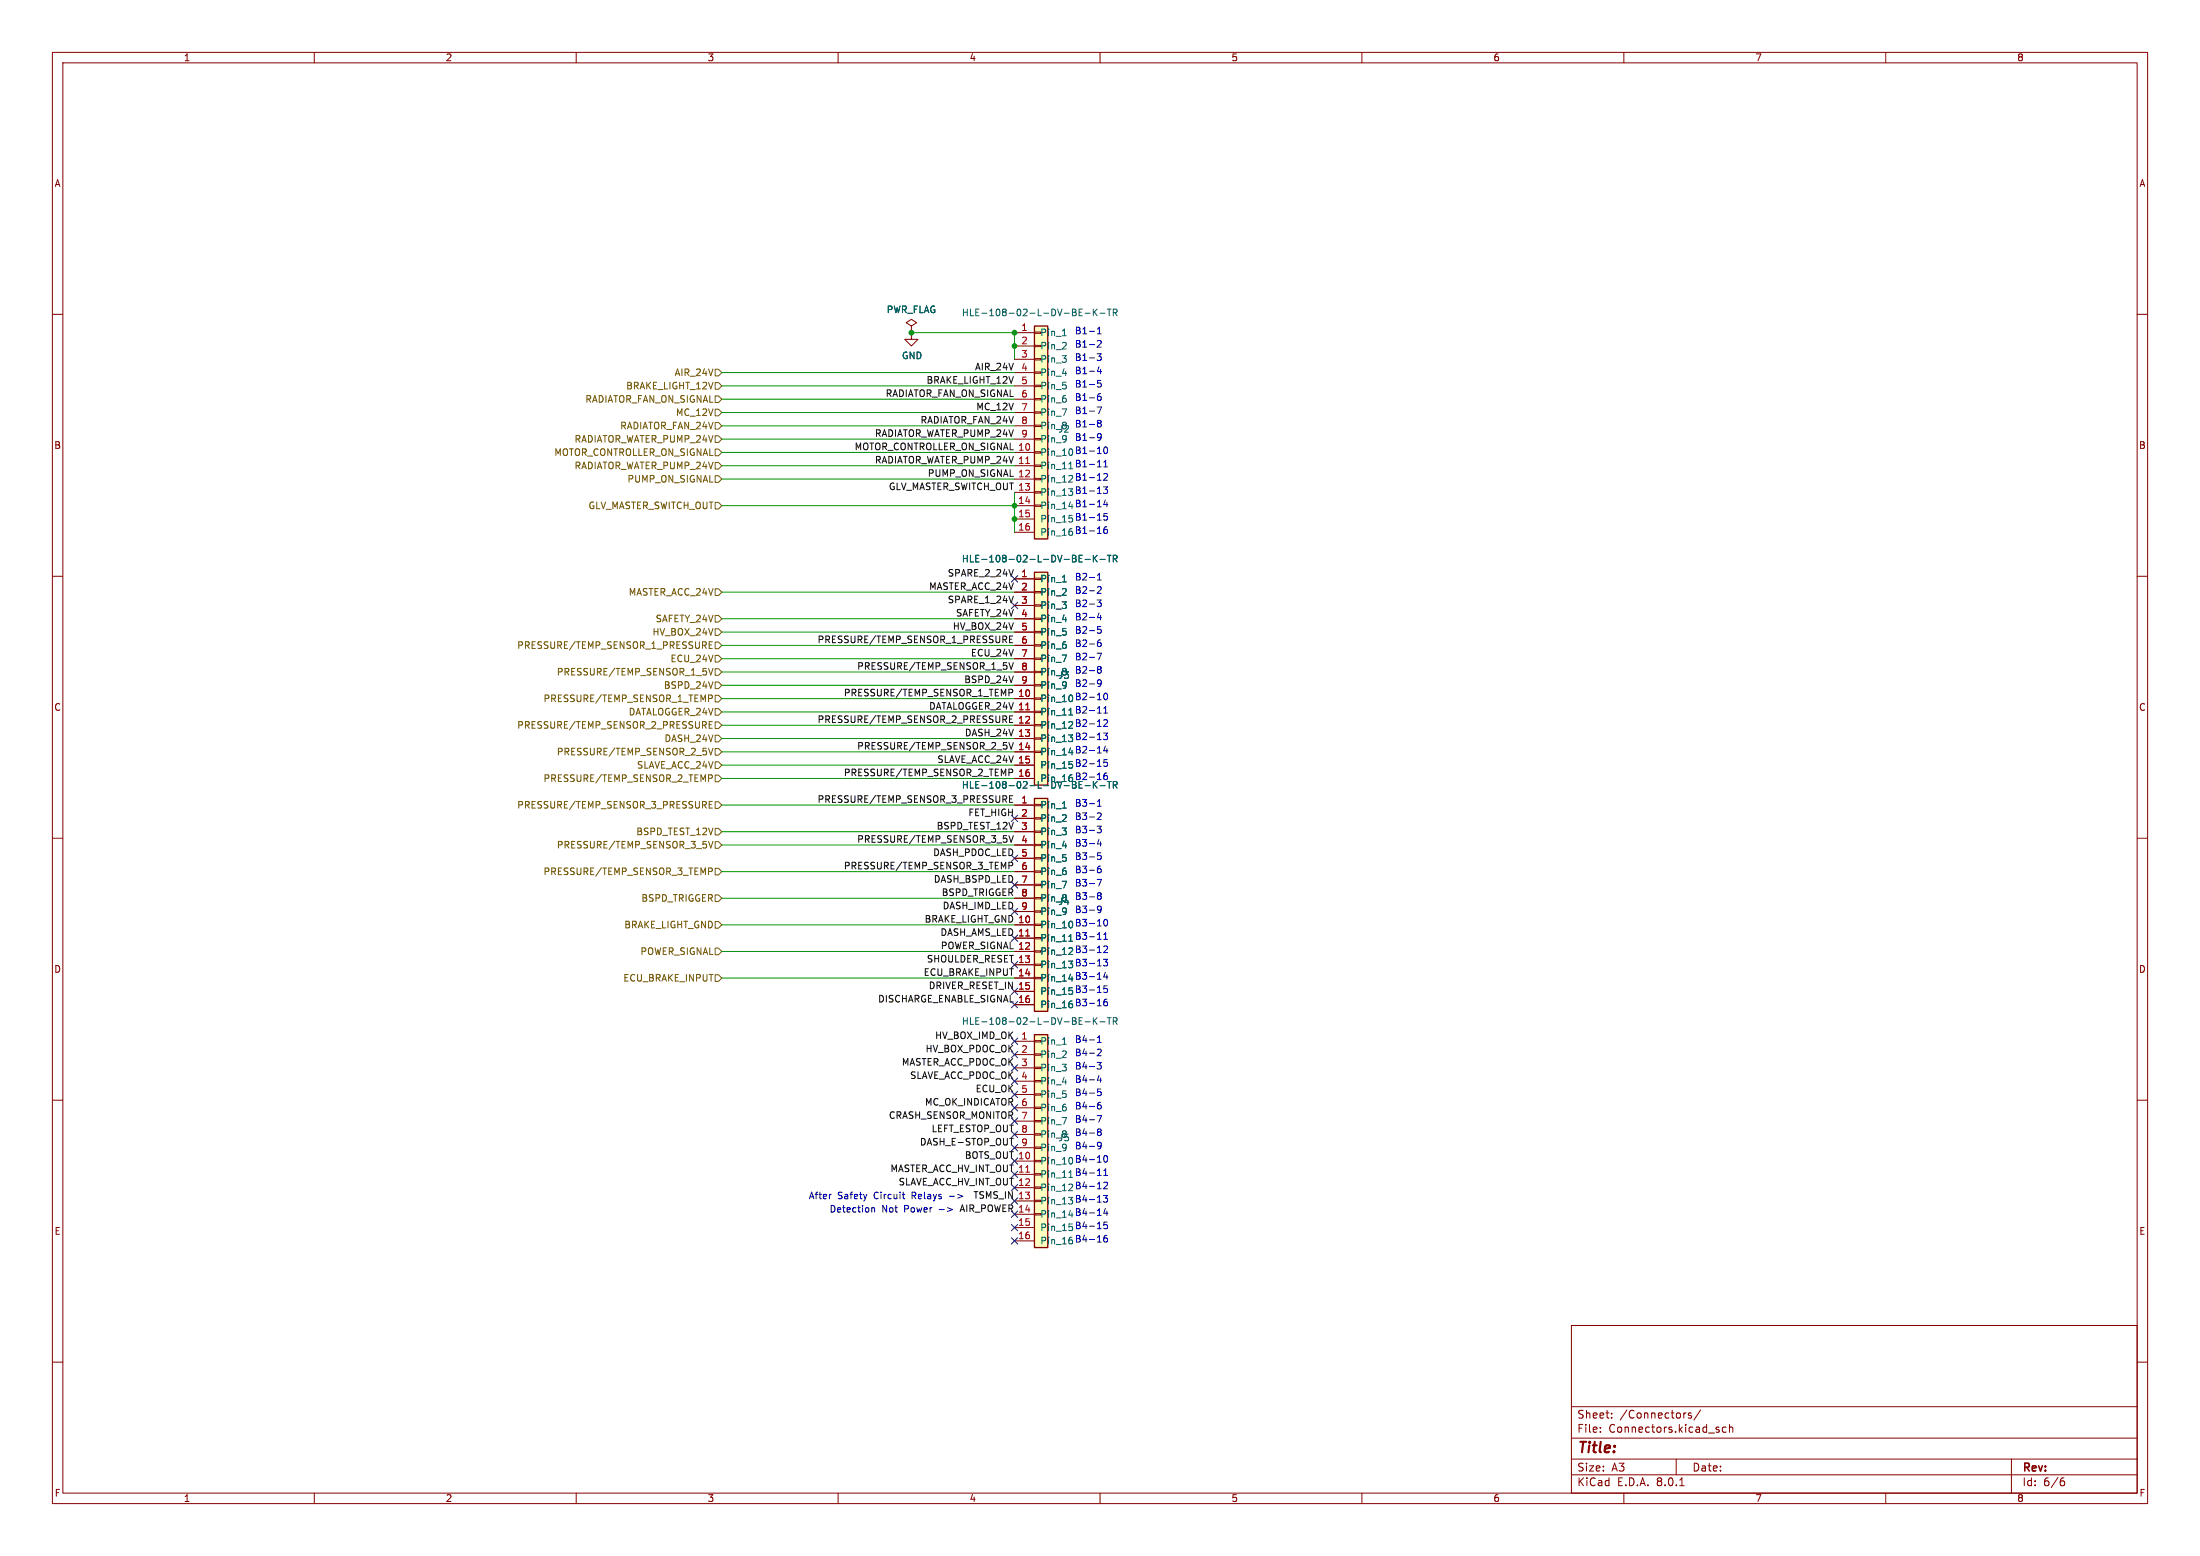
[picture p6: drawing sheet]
<svg xmlns="http://www.w3.org/2000/svg" width="420mm" height="297mm" viewBox="0 0 420 297" stroke-linecap="round" stroke-linejoin="round" font-family="sans-serif">
<g fill="none" stroke="#840000" stroke-width=".19">
<path d="M10 10h400v277h-400zM12 12h396v273h-396zM60 10v2M110 10v2M160 10v2M210 10v2M260 10v2M310 10v2M360 10v2M10 60h2M408 60h2M174 62.2l1-.6-1-.6-1 .6 1 .6v1.3"/>
<path d="M174 63.5h.1M10 110h2M408 110h2M10 160h2M408 160h2M10 210h2M408 210h2M10 260h2M300 253h108v32h-108zM408 260h2M300 278.5h108M300 274.5h108"/>
<path d="M300 268.5h108M305.5 273.2v.2M305.5 272.5v.1M307.7 270.5v.2M307.7 269.8v.1M320 278.5v3M321.7 269.7h.2M322.9 269.8l-.4-.1-.2 .2 .1 .2 .5 .2v.3h-.6M324.7 269.1l-1.3 1.9M328.2 273v.3M329.5 272.5l-.4-.1-.3 .3 .1 .6h.6M330.2 272.5l.2-.1 .3 .1 .1 .9"/>
<path d="M330.2 271.9v1.5M384 278.5v6.5M60 285v2M110 285v2M160 285v2M210 285v2M260 285v2M300 281.5h108M310 285v2M320.7 283.6h.8M360 285v2M393.6 282.7h.3l.3 .2-.1 .5-.5 .2"/>
<path d="M394 282.1l-.4 .1"/>
</g>
<path d="M197.5 109.2h2.5v40.7h-2.5z" fill="#ffffc2"/>
<g fill="none" stroke="#840000" stroke-width=".19">
<path d="M193.7 110.5h3.8M193.7 113h3.8M193.7 115.6h3.8M193.7 118.1h3.8M197.5 118h1.3v.2h-1.3zM197.5 115.4h1.3v.3h-1.3zM197.5 112.9h1.3v.3h-1.3zM197.5 110.4h1.3v.2h-1.3zM193.7 133.4h3.8M193.7 135.9h3.8M193.7 138.4h3.8M193.7 120.7h3.8"/>
<path d="M193.7 123.2h3.8M193.7 125.7h3.8M193.7 128.3h3.8M193.7 130.8h3.8M197.5 138.3h1.3v.3h-1.3zM197.5 135.8h1.3v.2h-1.3zM197.5 133.2h1.3v.3h-1.3zM197.5 130.7h1.3v.2h-1.3zM197.5 128.1h1.3v.3h-1.3zM197.5 125.6h1.3v.3h-1.3zM197.5 123.1h1.3v.2h-1.3zM197.5 120.5h1.3v.3h-1.3z"/>
<path d="M193.7 141h3.8M193.7 143.5h3.8M193.7 146.1h3.8M193.7 148.6h3.8M197.5 143.4h1.3v.2h-1.3zM197.5 140.8h1.3v.3h-1.3z"/>
</g>
<path d="M197.5 109.2h2.5v40.7h-2.5z" fill="none" stroke="#840000" stroke-width=".25"/>
<g fill="none" stroke="#006464" stroke-width=".19">
<path d="M202.8 113.6h.8M202.8 111.1h.8M202.8 118.3h.8M203.5 112.5v.4M206 106.6h.4M206.6 106h-.6v1.3h.6M207.2 106.8h.9M208.7 106v1.3M208.9 106.5l.5 .8M209.4 106l-.7 .7M210 106.8h1M211.4 106h.7"/>
<path d="M211.7 106v1.3M212.5 106.7l.6-.1 .2-.2-.1-.3-.7-.1v1.3M212.8 106.7l.5 .6M202.8 125h.8l-.5 1.3M204 136.5h.8M204.2 135.5l.2-.3v1.3M204.5 132.7l.1 .1M204.5 137.7l.1 .1M204.6 133.8l-.1 .1M204.7 138.3l-.7 .7h.8M204 140.3h.8l-.5 .5M204 143.7h.8"/>
<path d="M204.1 145.4h.6M204.4 147.9h.2M204.5 140.8h.1M204.5 145.8l.1 .1M204.5 148.4h.1M204.6 141.5h-.1M204.6 146.6h-.1"/>
</g>
<path d="M195.8 135.5h.7" fill="none" stroke="#a90000" stroke-width=".19"/>
<path d="M197.5 152.4h2.5v40.6h-2.5z" fill="#ffffc2"/>
<g fill="none" stroke="#840000" stroke-width=".19">
<path d="M193.7 153.7h3.8M193.7 156.2h3.8M193.7 158.8h3.8M197.5 158.6h1.3v.3h-1.3zM197.5 156.1h1.3v.2h-1.3zM197.5 153.5h1.3v.3h-1.3zM193.7 176.5h3.8M193.7 179.1h3.8M193.7 161.3h3.8M193.7 163.8h3.8M193.7 166.4h3.8M193.7 168.9h3.8"/>
<path d="M193.7 171.5h3.8M193.7 174h3.8M197.5 178.9h1.3v.3h-1.3zM197.5 176.4h1.3v.3h-1.3zM197.5 173.9h1.3v.2h-1.3zM197.5 171.3h1.3v.3h-1.3zM197.5 168.8h1.3v.2h-1.3zM197.5 166.2h1.3v.3h-1.3zM197.5 163.7h1.3v.3h-1.3zM197.5 161.2h1.3v.2h-1.3zM193.7 181.6h3.8M193.7 184.2h3.8"/>
<path d="M193.7 186.7h3.8M193.7 189.2h3.8M193.7 191.8h3.8M197.5 186.6h1.3v.2h-1.3zM197.5 184h1.3v.3h-1.3zM197.5 181.5h1.3v.2h-1.3z"/>
</g>
<path d="M197.5 152.4h2.5v40.6h-2.5z" fill="none" stroke="#840000" stroke-width=".25"/>
<g fill="none" stroke="#006464" stroke-width=".19">
<path d="M202.8 156.8h.8M202.8 154.2h.8M203.5 155.6v.5M206 149.8h.4M206 149.2v1.2h.6M207.2 150h.9M208.7 149.2v1.2M208.9 149.7l.5 .7M209.4 149.2l-.7 .7M210 150h1M211.4 149.2h.7M211.7 149.2v1.2"/>
<path d="M212.5 149.8h.6l.2-.2-.1-.3-.7-.1v1.2M212.8 149.8l.5 .6M202.8 168.2h.8l-.5 1.3M202.8 161.4h.8M204 179.6h.8M204.2 178.7l.2-.3v1.2M204.5 175.8l.1 .2M204.6 177l-.1 .1M204 183.5h.8l-.5 .4M204 186.8h.8M204.1 188.5h.6M204.4 191.1h.2"/>
<path d="M204.5 180.9l.1 .1M204.5 183.9l.1 .1M204.5 189l.1 .1M204.5 191.6h.1M204.6 184.7h-.1M204.6 189.7l-.1 .1M204.6 192.3h-.1M204.7 181.5l-.7 .7h.8"/>
</g>
<path d="M195.8 178.7h.7" fill="none" stroke="#a90000" stroke-width=".19"/>
<path d="M197.5 62.2h2.5v40.7h-2.5z" fill="#ffffc2"/>
<g fill="none" stroke="#840000" stroke-width=".19">
<path d="M174 63.5v1.3h1.3l-1.3 1.2-1.3-1.2h1.3M193.7 63.5h3.8M193.7 66h3.8M193.7 68.6h3.8M193.7 71.1h3.8M193.7 73.7h3.8M193.7 76.2h3.8M193.7 78.7h3.8M197.5 78.6h1.3v.3h-1.3zM197.5 76.1h1.3v.2h-1.3zM197.5 73.5h1.3v.3h-1.3zM197.5 71h1.3v.2h-1.3z"/>
<path d="M197.5 68.5h1.3v.2h-1.3zM197.5 65.9h1.3v.3h-1.3zM197.5 63.4h1.3v.2h-1.3zM193.7 86.4h3.8M193.7 88.9h3.8M193.7 91.4h3.8M193.7 94h3.8M193.7 96.5h3.8M193.7 99.1h3.8M193.7 81.3h3.8M193.7 83.8h3.8M197.5 96.4h1.3v.2h-1.3z"/>
<path d="M197.5 93.9h1.3v.2h-1.3zM197.5 91.3h1.3v.3h-1.3zM197.5 88.8h1.3v.2h-1.3zM197.5 86.2h1.3v.3h-1.3zM197.5 83.7h1.3v.2h-1.3zM197.5 81.2h1.3v.2h-1.3zM193.7 101.6h3.8"/>
</g>
<path d="M197.5 62.2h2.5v40.7h-2.5z" fill="none" stroke="#840000" stroke-width=".25"/>
<g fill="none" stroke="#006464" stroke-width=".19">
<path d="M206 59.6h.4M206.6 59h-.6v1.3h.6M207.2 59.8h.9M208.7 59v1.3M208.9 59.5l.5 .8M209.4 59l-.7 .7M210 59.8h1M211.4 59h.7M211.7 59v1.3M212.5 59.7l.6-.1 .2-.2-.1-.3-.7-.1v1.3M212.8 59.7l.5 .6M202.8 66.6h.8"/>
<path d="M202.8 78h.8l-.5 1.3M202.8 64.1h.8M202.8 71.3h.8M203.5 65.5v.4M204 93.3h.8l-.5 .5M204 89.5h.8M204 96.7h.8M204.1 98.4h.6M204.2 88.5l.2-.3v1.3M204.5 85.7l.1 .1M204.5 90.7l.1 .1M204.5 93.8h.1"/>
<path d="M204.5 98.9h.1M204.6 86.8l-.1 .1M204.6 94.5l-.1 .1M204.6 99.6h-.1M204.7 91.3l-.7 .7h.8M204.4 100.9h.2M204.5 101.4l.1 .1M204.6 102.1l-.1 .1"/>
</g>
<path d="M195.8 88.5h.7" fill="none" stroke="#a90000" stroke-width=".19"/>
<path d="M197.5 197.5h2.5v40.6h-2.5z" fill="#ffffc2"/>
<g fill="none" stroke="#840000" stroke-width=".19">
<path d="M174 63.5h.1M193.7 110.5h3.8M193.7 113h3.8M193.7 115.6h3.8M193.7 118.1h3.8M193.7 133.4h3.8M193.7 135.9h3.8M193.7 138.4h3.8M193.7 120.7h3.8M193.7 123.2h3.8M193.7 125.7h3.8M193.7 128.3h3.8"/>
<path d="M193.7 130.8h3.8M193.7 141h3.8M193.7 143.5h3.8M193.7 146.1h3.8M193.7 148.6h3.8M193.7 153.7h3.8M193.7 156.2h3.8M193.7 158.8h3.8M193.7 176.5h3.8M193.7 179.1h3.8M193.7 161.3h3.8M193.7 163.8h3.8"/>
<path d="M193.7 166.4h3.8M193.7 168.9h3.8M193.7 171.5h3.8M193.7 174h3.8M193.7 198.8h3.8M193.7 181.6h3.8M193.7 184.2h3.8M193.7 186.7h3.8M193.7 189.2h3.8M193.7 191.8h3.8M197.5 198.6h1.3v.3h-1.3zM193.7 201.3h3.8"/>
<path d="M193.7 203.8h3.8M193.7 206.4h3.8M193.7 208.9h3.8M193.7 211.5h3.8M193.7 214h3.8M193.7 216.5h3.8M193.7 219.1h3.8M197.5 218.9h1.3v.3h-1.3zM197.5 216.4h1.3v.3h-1.3zM197.5 213.9h1.3v.2h-1.3zM197.5 211.3h1.3v.3h-1.3zM197.5 208.8h1.3v.2h-1.3z"/>
<path d="M197.5 206.2h1.3v.3h-1.3zM197.5 203.7h1.3v.3h-1.3zM197.5 201.2h1.3v.2h-1.3zM193.7 221.6h3.8M193.7 224.2h3.8M193.7 226.7h3.8M193.7 229.2h3.8M193.7 231.8h3.8M193.7 234.3h3.8M193.7 236.9h3.8M197.5 231.6h1.3v.3h-1.3zM197.5 229.1h1.3v.3h-1.3z"/>
<path d="M197.5 226.6h1.3v.2h-1.3zM197.5 224h1.3v.3h-1.3zM197.5 221.5h1.3v.2h-1.3z"/>
</g>
<path d="M197.5 197.5h2.5v40.6h-2.5z" fill="none" stroke="#840000" stroke-width=".25"/>
<g fill="none" stroke="#006464" stroke-width=".19">
<path d="M202.8 113.6h.8M202.8 111.1h.8M202.8 118.3h.8M203.5 112.5v.4M206 106.6h.4M206.6 106h-.6v1.3h.6M207.2 106.8h.9M208.7 106v1.3M208.9 106.5l.5 .8M209.4 106l-.7 .7M210 106.8h1M211.4 106h.7"/>
<path d="M211.7 106v1.3M212.5 106.7l.6-.1 .2-.2-.1-.3-.7-.1v1.3M212.8 106.7l.5 .6M202.8 125h.8l-.5 1.3M204 136.5h.8M204.2 135.5l.2-.3v1.3M204.5 132.7l.1 .1M204.5 137.7l.1 .1M204.6 133.8l-.1 .1M204.7 138.3l-.7 .7h.8M202.8 156.8h.8M202.8 154.2h.8"/>
<path d="M203.5 155.6v.5M204 140.3h.8l-.5 .5M204 143.7h.8M204.1 145.4h.6M204.4 147.9h.2M204.5 140.8h.1M204.5 145.8l.1 .1M204.5 148.4h.1M204.6 141.5h-.1M204.6 146.6h-.1M206 149.2v1.2h.6M206 149.8h.4"/>
<path d="M207.2 150h.9M208.7 149.2v1.2M208.9 149.7l.5 .7M209.4 149.2l-.7 .7M210 150h1M211.4 149.2h.7M211.7 149.2v1.2M212.5 149.8h.6l.2-.2-.1-.3-.7-.1v1.2M212.8 149.8l.5 .6M202.8 168.2h.8l-.5 1.3M202.8 161.4h.8M204 179.6h.8"/>
<path d="M204.2 178.7l.2-.3v1.2M204.5 175.8l.1 .2M204.6 177l-.1 .1M202.8 199.3h.8M204 183.5h.8l-.5 .4M204 186.8h.8M204.1 188.5h.6M204.4 191.1h.2M204.5 180.9l.1 .1M204.5 183.9l.1 .1M204.5 189l.1 .1M204.5 191.6h.1"/>
<path d="M204.6 184.7h-.1M204.6 189.7l-.1 .1M204.6 192.3h-.1M204.7 181.5l-.7 .7h.8M206 194.9h.4M206.6 194.3h-.6v1.2h.6M207.2 195h.9M208.7 194.3v1.2M208.9 194.8l.5 .7M209.4 194.3l-.7 .7M210 195h1M211.4 194.3h.7"/>
<path d="M211.7 194.3v1.2M212.5 194.9h.6l.2-.2-.1-.3-.7-.1v1.2M212.8 194.9l.5 .6M202.8 201.9h.8M202.8 213.3h.8l-.5 1.3M202.8 206.5h.8M203.5 200.7v.4M204 228.5h.8l-.5 .5M204 224.7h.8M204 231.9h.8M204.1 233.6h.6M204.2 223.8l.2-.3v1.2"/>
<path d="M204.4 236.2h.2M204.5 220.9l.1 .1M204.5 226l.1 .1M204.5 229l.1 .1M204.5 234.1l.1 .1M204.5 236.6l.1 .1M204.6 222.1l-.1 .1M204.6 229.8h-.1M204.6 234.8l-.1 .1M204.6 237.4h-.1M204.7 226.5l-.7 .8h.8"/>
</g>
<path d="M195.8 135.5h.7M195.8 178.7h.7M195.8 223.7h.7" fill="none" stroke="#a90000" stroke-width=".19"/>
<g fill="none" stroke="#725600" stroke-width=".19">
<path d="M136.5 70.5h.7l.6 .6-.6 .7h-.7zM136.5 73h.7l.6 .7-.6 .6h-.7zM136.5 78.1h.7l.6 .6-.6 .7h-.7zM136.5 75.6h.7l.6 .6-.6 .6h-.7zM136.5 95.9h.7l.6 .6-.6 .7h-.7zM136.5 90.8h.7l.6 .6-.6 .7h-.7zM136.5 80.6h.7l.6 .7-.6 .6h-.7zM136.5 83.2h.7l.6 .6-.6 .7h-.7zM136.5 85.7h.7l.6 .7-.6 .6h-.7zM136.5 88.3h.7l.6 .6-.6 .6h-.7zM136.5 117.5h.7l.6 .6-.6 .6h-.7zM136.5 112.4h.7l.6 .6-.6 .7h-.7z"/>
<path d="M135.3 127.6l.4 1.2 .4-1.2M135.3 132.7h.5l.2 .2-.1 .4h-.6M135.4 123.1h.4M135.4 138.3h.4M136 122.5h-.6v1.3h.6M136 137.7h-.6v1.3h.6M136.5 130.2h.7l.6 .6-.6 .6h-.7zM136.5 127.6h.7l.6 .7-.6 .6h-.7zM136.5 132.7h.7l.6 .7-.6 .6h-.7zM136.5 122.6h.7l.6 .6-.6 .6h-.7zM136.5 135.3h.7l.6 .6-.6 .6h-.7zM136.5 137.8h.7l.6 .6-.6 .7h-.7z"/>
<path d="M136.5 125.1h.7l.6 .6-.6 .7h-.7zM136.5 120h.7l.6 .7-.6 .6h-.7zM135.3 142.8l.4 1.3 .4-1.3M135.3 147.9h.5l.2 .2-.1 .4-.6 .1M135.4 153.6h.4M136 153h-.6v1.2h.6M136.5 158.1h.7l.6 .7-.6 .6h-.7zM136.5 153h.7l.6 .7-.6 .6h-.7zM136.5 142.9h.7l.6 .6-.6 .6h-.7zM136.5 148h.7l.6 .6-.6 .6h-.7zM136.5 140.3h.7l.6 .7-.6 .6h-.7zM136.5 145.4h.7l.6 .7-.6 .6h-.7z"/>
<path d="M135.3 165.7h.5l.2 .2-.1 .4h-.6M135.3 160.6l.4 1.3 .4-1.3M136.5 170.8h.7l.6 .7-.6 .6h-.7zM136.5 165.7h.7l.6 .7-.6 .6h-.7zM136.5 175.9h.7l.6 .6-.6 .7h-.7zM136.5 160.7h.7l.6 .6-.6 .6h-.7zM136.5 181h.7l.6 .6-.6 .6h-.7zM136.5 186.1h.7l.6 .6-.6 .6h-.7z"/>
</g>
<g fill="none" stroke="#0f0f0f" stroke-width=".19">
<path d="M192.6 131.6h.5l.2 .2-.1 .4h-.6M192.6 126.5l.4 1.3 .5-1.3M192.7 122h.5M192.7 137.3h.5M193.3 121.4h-.6v1.3h.6M193.3 136.6h-.6v1.3h.6M192.6 146.8h.5l.2 .2-.1 .4-.6 .1M192.6 159.5l.4 1.3 .5-1.3M192.6 141.7l.4 1.3 .5-1.3M192.7 152.5h.5M193.3 151.9h-.6v1.3h.6M192.6 164.6h.5l.2 .2-.1 .4-.6 .1"/>
<path d="M192.7 217.3h.8"/>
</g>
<g fill="none" stroke="#0000c2" stroke-width=".19">
<path d="M209.4 67.5h.8l-.4 .5 .4 .1v.6l-.2 .1-.6-.1M209.4 77.7h.9l-.6 1.3M209.5 62.8l.4-.3v1.2M209.5 65.1l.5-.1 .2 .4-.8 .9h.8M209.5 63.7h.7M209.8 70l-.3 .9h.8M210.1 75.2h-.4a.85 .85 0 0 0 0 1.2l.5-.1v-.4l-.2-.3-.4 .1-.1 .2M210.1 70.5v.8M210.2 72.6h-.6l-.1 .6 .2-.1 .4 .1 .1 .1v.5l-.2 .1-.5-.1M209.5 89.1h.7M209.7 80.8l-.2-.3 .2-.3 .4 .1 .1 .2-.2 .3M209.7 80.8l-.2 .2 .1 .4 .1 .1h.3l.2-.2v-.3l-.2-.2"/>
<path d="M209.7 80.8h.3M210.2 83.3l-.2 .3-.4-.1-.1-.2v-.3l.2-.2h.4l.1 .2a.84 .84 0 0 1-.3 1h-.3M210.6 92.9h.8l-.4 .5 .4 .1v.6l-.2 .1-.6-.1M210.7 90.5l.5-.1 .2 .4-.8 .9h.8M210.7 88.2l.4-.3v1.2M210.7 89.1h.7M210.8 85.4l.2-.1a.68 .68 0 0 1 .5 .6 .68 .68 0 0 1-.5 .7l-.3-.5zM211 95.4l-.3 .9h.8M211.3 95.9v.8M211.4 98h-.6l-.1 .6 .2-.1 .4 .1 .1 .1v.5l-.2 .1-.5-.1M209.4 114.5h.8l-.4 .5 .4 .1v.6l-.2 .1-.6-.1M209.5 109.8l.4-.4v1.3"/>
<path d="M209.5 112.1l.5-.1 .2 .3-.8 1h.8M209.5 110.7h.7M209.8 117l-.3 .9h.8M210.1 117.5v.8M210.2 119.6h-.6l-.1 .6 .2-.1h.4l.1 .2v.5l-.2 .1-.5-.1M211.3 100.6h-.3a.86 .86 0 0 0 0 1.2l.4-.1v-.4l-.2-.3h-.2l-.3 .3M209.4 124.7h.9l-.6 1.3M209.5 136.1h.7M209.7 127.8l-.2-.3 .2-.3 .4 .1 .1 .2-.2 .3M209.7 127.8l-.2 .2 .1 .4 .1 .1h.3l.2-.3v-.2l-.2-.2M209.7 127.8h.3M210.1 122.1l-.4 .1a.85 .85 0 0 0 0 1.2l.5-.1v-.4l-.2-.3-.4 .1-.1 .2"/>
<path d="M210.2 130.3l-.2 .2h-.4l-.1-.2v-.3l.2-.2h.4l.1 .2a.84 .84 0 0 1-.3 1h-.3M210.6 139.9h.8l-.4 .5 .4 .1v.6l-.2 .1-.6-.1M210.7 137.5l.5-.1 .2 .3-.8 1h.8M210.7 135.2l.4-.4v1.3M210.7 136.1h.7M210.9 132.4l.1-.1a.68 .68 0 0 1 .5 .6 .68 .68 0 0 1-.5 .7 .84 .84 0 0 1-.1-1.2zM209.4 157.7h.8l-.4 .5 .4 .1v.6l-.2 .1-.6-.1M209.5 153.9h.7M209.5 153l.4-.4v1.3M209.5 155.3l.5-.1 .2 .3-.8 .9h.8M211 142.4l-.3 .9h.8M211.3 147.5l-.3 .1a.86 .86 0 0 0 0 1.2l.4-.1v-.4l-.2-.3h-.2l-.3 .3"/>
<path d="M211.3 142.9v.8M211.4 145h-.6l-.1 .6 .2-.1h.4l.1 .2v.5l-.2 .1-.5-.1M209.4 167.9h.9l-.6 1.2M209.5 179.3h.7M209.7 170.9l-.2-.2 .2-.3 .4 .1 .1 .1-.2 .3M209.7 170.9l-.2 .3 .1 .4 .1 .1 .4-.1 .1-.2v-.2l-.2-.3M209.7 170.9h.3M209.8 160.2l-.3 .9h.8M210.1 165.3l-.4 .1a.85 .85 0 0 0 0 1.2l.5-.1v-.5l-.2-.2-.4 .1-.1 .1M210.1 160.7v.8M210.2 162.8h-.6l-.1 .6 .2-.1h.4l.1 .2v.4l-.2 .2-.5-.2M210.2 173.5l-.2 .2h-.4l-.1-.2v-.3l.2-.3h.3l.2 .3a.84 .84 0 0 1-.3 1h-.3"/>
<path d="M210.7 179.3h.7M210.7 178.4l.4-.4v1.3M210.9 175.5h.1a.68 .68 0 0 1 .5 .6 .68 .68 0 0 1-.5 .7 .84 .84 0 0 1-.1-1.3zM209.5 198.1l.4-.4v1.3M209.5 199h.7M210.6 183.1h.8l-.4 .5 .4 .1v.6l-.2 .1-.6-.1M210.7 180.7l.5-.1 .2 .3-.8 .9h.8M211 185.6l-.3 .9h.8M211.3 190.7l-.3 .1a.86 .86 0 0 0 0 1.2l.4-.1v-.5l-.2-.2h-.2l-.3 .2M211.3 186.1v.8M211.4 188.2h-.6l-.1 .6 .2-.1h.4l.1 .2v.4l-.2 .2-.5-.2M209.4 202.8h.8l-.4 .5 .4 .1v.5l-.2 .2-.6-.2"/>
<path d="M209.4 212.9h.9l-.6 1.3M209.5 200.4l.5-.2 .2 .4-.8 .9h.8M209.7 216l-.2-.2 .2-.3h.4l.1 .2-.2 .3M209.7 216l-.2 .3 .1 .3 .1 .2 .4-.1 .1-.2v-.2l-.2-.3M209.7 216h.3M209.8 205.3l-.3 .9h.8M210.1 210.4l-.4 .1a.85 .85 0 0 0 0 1.2l.5-.1v-.5l-.2-.2-.4 .1-.1 .1M210.1 205.7v.9M210.2 207.9h-.6l-.1 .6 .2-.1h.4l.1 .2v.4l-.2 .1-.5-.1M210.2 218.6l-.2 .2h-.4l-.1-.2v-.3l.2-.3 .4 .1 .1 .2a.84 .84 0 0 1-.3 1h-.3M158.6 228h.1M166.4 230.5v.9"/>
<path d="M166.4 230.6l.2-.1 .3 .1 .1 .8M172.2 228h.5M172.5 228.8h.2M179.3 230.9h1M180.9 230.5l.9 .4-.9 .3M209.5 224.4h.7M210.6 228.2h.8l-.4 .5 .4 .1v.5l-.2 .2-.6-.2M210.7 225.8l.5-.2 .2 .4-.8 .9h.8M210.7 223.5l.4-.4v1.3M210.7 224.4h.7M210.9 220.6h.1a.68 .68 0 0 1 .5 .6 .68 .68 0 0 1-.5 .6 .84 .84 0 0 1-.1-1.2zM211 230.7l-.3 .9h.8"/>
<path d="M211.3 235.8l-.3 .1a.86 .86 0 0 0 0 1.2l.4-.1v-.5l-.2-.2h-.2l-.3 .2M211.3 231.1v.9M211.4 233.3h-.6l-.1 .6 .2-.1h.4l.1 .2v.4l-.2 .1-.5-.1"/>
</g>
<g fill="none" stroke="#009600" stroke-width=".19">
<path d="M137.8 73.7h55.9M137.8 78.7h55.9M137.8 71.1h55.9M137.8 76.2h55.9M174 63.5h19.7v5.1M137.8 81.3h55.9M137.8 88.9h55.9M137.8 96.5h55.9M137.8 83.8h55.9M137.8 91.4h55.9M137.8 86.4h55.9M193.7 94v7.6"/>
<path d="M137.8 113h55.9M137.8 118.1h55.9M137.8 135.9h55.9M137.8 138.4h55.9M137.8 133.4h55.9M137.8 125.7h55.9M137.8 123.2h55.9M137.8 120.7h55.9M137.8 128.3h55.9M137.8 130.8h55.9M137.8 143.5h55.9M137.8 146.1h55.9"/>
<path d="M137.8 141h55.9M137.8 153.7h55.9M137.8 148.6h55.9M137.8 158.8h55.9M137.8 171.5h55.9M137.8 176.5h55.9M137.8 166.4h55.9M137.8 161.3h55.9M137.8 181.6h55.9M137.8 186.7h55.9"/>
</g>
<g fill="none" stroke="#000084" stroke-width=".19">
<path d="M193.1 115l1.2 1.2M193.1 109.9l1.2 1.2M194.3 115l-1.2 1.2M194.3 109.9l-1.2 1.2M193.1 155.6l1.2 1.2M194.3 155.6l-1.2 1.2M193.1 178.5l1.2 1.2M193.1 163.2l1.2 1.2M193.1 173.4l1.2 1.2M193.1 168.3l1.2 1.2M194.3 178.5l-1.2 1.2M194.3 163.2l-1.2 1.2"/>
<path d="M194.3 173.4l-1.2 1.2M194.3 168.3l-1.2 1.2M193.1 183.5l1.2 1.3M193.1 198.1l1.2 1.3M193.1 188.6l1.2 1.2M193.1 191.2l1.2 1.2M194.3 183.5l-1.2 1.3M194.3 198.1l-1.2 1.3M194.3 188.6l-1.2 1.2M194.3 191.2l-1.2 1.2M193.1 215.9l1.2 1.2M193.1 218.5l1.2 1.2"/>
<path d="M193.1 213.4l1.2 1.2M193.1 205.8l1.2 1.2M193.1 200.7l1.2 1.2M193.1 203.2l1.2 1.2M193.1 208.3l1.2 1.2M193.1 210.8l1.2 1.3M194.3 215.9l-1.2 1.2M194.3 218.5l-1.2 1.2M194.3 213.4l-1.2 1.2M194.3 205.8l-1.2 1.2M194.3 200.7l-1.2 1.2M194.3 203.2l-1.2 1.2"/>
<path d="M194.3 208.3l-1.2 1.2M194.3 210.8l-1.2 1.3M193.1 228.6l1.2 1.2M193.1 231.2l1.2 1.2M193.1 221l1.2 1.2M193.1 223.5l1.2 1.3M193.1 233.7l1.2 1.2M193.1 236.2l1.2 1.3M193.1 226.1l1.2 1.2M194.3 228.6l-1.2 1.2M194.3 231.2l-1.2 1.2M194.3 221l-1.2 1.2"/>
<path d="M194.3 223.5l-1.2 1.3M194.3 233.7l-1.2 1.2M194.3 236.2l-1.2 1.3M194.3 226.1l-1.2 1.2"/>
</g>
<g fill="#009600" stroke="#009600" stroke-width=".19">
<circle cx="193.7" cy="66" r=".46"/>
<circle cx="193.7" cy="63.5" r=".46"/>
<circle cx="174" cy="63.5" r=".46"/>
<circle cx="193.7" cy="99.1" r=".46"/>
<circle cx="193.7" cy="96.5" r=".46"/>
</g>
<text font-size="2.8" fill="#840000" x="301" y="277.9">Title:</text>
<g font-size="2.1" fill="#840000">
<text x="301" y="273.7">File:</text>
<text x="301" y="271">Sheet:</text>
<text x="307.1" y="273.7">Connectors.kicad_sch</text>
<text x="309.2" y="271">/Connectors/</text>
<text x="301" y="281.1">Size:</text>
<text x="307.6" y="281.1">A3</text>
<text x="323" y="281.1">Date:</text>
<text x="386" y="281.3">Rev:</text>
<text x="301" y="283.9">KiCad</text>
<text x="308.7" y="283.9">E.D.A.</text>
<text x="316.3" y="283.9">8.0.1</text>
<text x="386" y="283.9">Id:</text>
<text x="390.1" y="283.9">6/6</text>
</g>
<g font-size="1.8" fill="#840000">
<text x="35" y="11.9">1</text>
<text x="85" y="11.9">2</text>
<text x="135" y="11.9">3</text>
<text x="185" y="11.9">4</text>
<text x="235" y="11.9">5</text>
<text x="285" y="11.9">6</text>
<text x="335" y="11.9">7</text>
<text x="385" y="11.9">8</text>
<text x="10.3" y="35.9">A</text>
<text x="408.3" y="35.9">A</text>
<text x="10.3" y="85.9">B</text>
<text x="408.2" y="85.9">B</text>
<text x="10.3" y="135.9">C</text>
<text x="408.2" y="135.9">C</text>
<text x="10.3" y="185.9">D</text>
<text x="408.2" y="185.9">D</text>
<text x="10.3" y="235.9">E</text>
<text x="408.3" y="235.9">E</text>
<text x="10.3" y="285.9">F</text>
<text x="35" y="286.9">1</text>
<text x="85" y="286.9">2</text>
<text x="135" y="286.9">3</text>
<text x="185" y="286.9">4</text>
<text x="235" y="286.9">5</text>
<text x="285" y="286.9">6</text>
<text x="335" y="286.9">7</text>
<text x="385" y="286.9">8</text>
<text x="408.3" y="285.9">F</text>
</g>
<g font-size="1.8" fill="#006464">
<text x="169.2" y="60">PWR_FLAG</text>
<text x="183.5" y="60.6">HLE-108-02-L-DV-BE-K-TR</text>
<text x="198.5" y="64.4">Pin_1</text>
<text x="172.1" y="68.8">GND</text>
<text x="198.5" y="66.9">Pin_2</text>
<text x="198.5" y="69.4">Pin_3</text>
<text x="198.5" y="72">Pin_4</text>
<text x="198.5" y="74.5">Pin_5</text>
<text x="198.5" y="77.1">Pin_6</text>
<text x="198.5" y="79.6">Pin_7</text>
<text x="198.5" y="82.1">Pin_8</text>
<text x="201.9" y="82.8">J2</text>
<text x="198.5" y="87.2">Pin_10</text>
<text x="198.5" y="89.8">Pin_11</text>
<text x="198.5" y="84.7">Pin_9</text>
<text x="198.5" y="92.3">Pin_12</text>
<text x="198.5" y="94.8">Pin_13</text>
<text x="198.5" y="97.4">Pin_14</text>
<text x="198.5" y="99.9">Pin_15</text>
<text x="183.5" y="107.5">HLE-108-02-L-DV-BE-K-TR</text>
<text x="198.5" y="102.5">Pin_16</text>
<text x="198.5" y="111.4">Pin_1</text>
<text x="198.5" y="113.9">Pin_2</text>
<text x="198.5" y="116.4">Pin_3</text>
<text x="198.5" y="119">Pin_4</text>
<text x="198.5" y="121.5">Pin_5</text>
<text x="198.5" y="124.1">Pin_6</text>
<text x="198.5" y="126.6">Pin_7</text>
<text x="198.5" y="129.1">Pin_8</text>
<text x="198.5" y="131.7">Pin_9</text>
<text x="201.9" y="129.8">J3</text>
<text x="198.5" y="134.2">Pin_10</text>
<text x="198.5" y="136.8">Pin_11</text>
<text x="205.1" y="133.7">B2-10</text>
<text x="198.5" y="139.3">Pin_12</text>
<text x="198.5" y="141.8">Pin_13</text>
<text x="205.1" y="141.4">B2-13</text>
<text x="205.1" y="138.8">B2-12</text>
<text x="205.1" y="143.9">B2-14</text>
<text x="198.5" y="144.4">Pin_14</text>
<text x="198.5" y="146.9">Pin_15</text>
<text x="198.5" y="149.5">Pin_16</text>
<text x="205.1" y="146.4">B2-15</text>
<text x="205.1" y="149">B2-16</text>
<text x="183.5" y="150.7">HLE-108-02-L-DV-BE-K-TR</text>
<text x="198.5" y="154.5">Pin_1</text>
<text x="198.5" y="157.1">Pin_2</text>
<text x="198.5" y="159.6">Pin_3</text>
<text x="198.5" y="162.2">Pin_4</text>
<text x="198.5" y="164.7">Pin_5</text>
<text x="198.5" y="167.2">Pin_6</text>
<text x="198.5" y="169.8">Pin_7</text>
<text x="198.5" y="172.3">Pin_8</text>
<text x="201.9" y="172.9">J4</text>
<text x="198.5" y="177.4">Pin_10</text>
<text x="198.5" y="179.9">Pin_11</text>
<text x="198.5" y="174.9">Pin_9</text>
<text x="205.1" y="176.9">B3-10</text>
<text x="198.5" y="182.5">Pin_12</text>
<text x="198.5" y="185">Pin_13</text>
<text x="205.1" y="182">B3-12</text>
<text x="205.1" y="184.5">B3-13</text>
<text x="198.5" y="187.6">Pin_14</text>
<text x="198.5" y="190.1">Pin_15</text>
<text x="205.1" y="189.6">B3-15</text>
<text x="205.1" y="187.1">B3-14</text>
<text x="183.5" y="195.8">HLE-108-02-L-DV-BE-K-TR</text>
<text x="198.5" y="192.6">Pin_16</text>
<text x="205.1" y="192.2">B3-16</text>
<text x="198.5" y="199.6">Pin_1</text>
<text x="198.5" y="202.2">Pin_2</text>
<text x="198.5" y="204.7">Pin_3</text>
<text x="198.5" y="207.2">Pin_4</text>
<text x="198.5" y="209.8">Pin_5</text>
<text x="198.5" y="212.3">Pin_6</text>
<text x="198.5" y="214.9">Pin_7</text>
<text x="198.5" y="217.4">Pin_8</text>
<text x="198.5" y="219.9">Pin_9</text>
<text x="201.9" y="218">J5</text>
<text x="198.5" y="222.5">Pin_10</text>
<text x="198.5" y="225">Pin_11</text>
<text x="198.5" y="227.6">Pin_12</text>
<text x="198.5" y="230.1">Pin_13</text>
<text x="198.5" y="232.6">Pin_14</text>
<text x="198.5" y="235.2">Pin_15</text>
<text x="198.5" y="237.7">Pin_16</text>
</g>
<g font-size="1.8" fill="#a90000">
<text x="194.9" y="63.2">1</text>
<text x="194.9" y="65.8">2</text>
<text x="194.9" y="68.3">3</text>
<text x="194.9" y="70.9">4</text>
<text x="194.9" y="73.4">5</text>
<text x="194.9" y="78.5">7</text>
<text x="194.9" y="81">8</text>
<text x="194.3" y="96.3">14</text>
<text x="194.3" y="98.8">15</text>
<text x="194.3" y="101.3">16</text>
<text x="194.9" y="110.2">1</text>
<text x="194.9" y="112.8">2</text>
<text x="194.9" y="115.3">3</text>
<text x="194.9" y="117.9">4</text>
<text x="194.9" y="120.4">5</text>
<text x="194.9" y="122.9">6</text>
<text x="194.9" y="125.5">7</text>
<text x="194.9" y="128">8</text>
<text x="194.9" y="130.6">9</text>
<text x="194.3" y="133.1">10</text>
<text x="194.3" y="135.6">11</text>
<text x="194.3" y="138.2">12</text>
<text x="194.3" y="143.3">14</text>
<text x="194.3" y="140.7">13</text>
<text x="194.3" y="148.3">16</text>
<text x="194.3" y="145.8">15</text>
<text x="194.9" y="153.4">1</text>
<text x="194.9" y="156">2</text>
<text x="194.9" y="158.5">3</text>
<text x="194.9" y="161">4</text>
<text x="194.9" y="163.6">5</text>
<text x="194.9" y="166.1">6</text>
<text x="194.9" y="168.7">7</text>
<text x="194.9" y="171.2">8</text>
<text x="194.9" y="173.7">9</text>
<text x="194.3" y="176.3">10</text>
<text x="194.3" y="178.8">11</text>
<text x="194.3" y="181.4">12</text>
<text x="194.3" y="183.9">13</text>
<text x="194.3" y="186.4">14</text>
<text x="194.3" y="189">15</text>
<text x="194.3" y="191.5">16</text>
<text x="194.9" y="198.5">1</text>
<text x="194.9" y="201">2</text>
<text x="194.9" y="208.7">5</text>
<text x="194.9" y="211.2">6</text>
<text x="194.9" y="213.7">7</text>
<text x="194.9" y="218.8">9</text>
<text x="194.3" y="234.1">15</text>
<text x="194.3" y="236.6">16</text>
</g>
<g font-size="1.8" fill="#0000c2">
<text x="205.1" y="63.9">B1-1</text>
<text x="205.1" y="71.5">B1-4</text>
<text x="205.1" y="66.4">B1-2</text>
<text x="205.1" y="69">B1-3</text>
<text x="205.1" y="76.6">B1-6</text>
<text x="205.1" y="74">B1-5</text>
<text x="205.1" y="79.1">B1-7</text>
<text x="205.1" y="81.7">B1-8</text>
<text x="205.1" y="84.2">B1-9</text>
<text x="205.1" y="86.7">B1-10</text>
<text x="205.1" y="89.3">B1-11</text>
<text x="205.1" y="91.8">B1-12</text>
<text x="205.1" y="94.4">B1-13</text>
<text x="205.1" y="96.9">B1-14</text>
<text x="205.1" y="102">B1-16</text>
<text x="205.1" y="99.4">B1-15</text>
<text x="205.1" y="113.4">B2-2</text>
<text x="205.1" y="110.9">B2-1</text>
<text x="205.1" y="118.5">B2-4</text>
<text x="205.1" y="116">B2-3</text>
<text x="205.1" y="123.6">B2-6</text>
<text x="205.1" y="121">B2-5</text>
<text x="205.1" y="131.2">B2-9</text>
<text x="205.1" y="128.7">B2-8</text>
<text x="205.1" y="126.1">B2-7</text>
<text x="205.1" y="136.3">B2-11</text>
<text x="205.1" y="154.1">B3-1</text>
<text x="205.1" y="161.7">B3-4</text>
<text x="205.1" y="156.6">B3-2</text>
<text x="205.1" y="159.1">B3-3</text>
<text x="205.1" y="164.2">B3-5</text>
<text x="205.1" y="166.8">B3-6</text>
<text x="205.1" y="171.8">B3-8</text>
<text x="205.1" y="169.3">B3-7</text>
<text x="205.1" y="174.4">B3-9</text>
<text x="205.1" y="179.5">B3-11</text>
<text x="205.1" y="199.1">B4-1</text>
<text x="205.1" y="201.7">B4-2</text>
<text x="205.1" y="209.3">B4-5</text>
<text x="205.1" y="206.8">B4-4</text>
<text x="205.1" y="204.2">B4-3</text>
<text x="205.1" y="214.4">B4-7</text>
<text x="205.1" y="211.8">B4-6</text>
<text x="205.1" y="219.5">B4-9</text>
<text x="205.1" y="216.9">B4-8</text>
<text x="205.1" y="227.1">B4-12</text>
<text x="205.1" y="222">B4-10</text>
<text x="205.1" y="224.5">B4-11</text>
<text x="154.3" y="229">After</text>
<text x="158.3" y="231.5">Detection</text>
<text x="159.9" y="229">Safety</text>
<text x="166.9" y="229">Circuit</text>
<text x="168.3" y="231.5">Not</text>
<text x="172.7" y="231.5">Power</text>
<text x="174.3" y="229">Relays</text>
<text x="181.7" y="229">-&gt;</text>
<text x="205.1" y="232.2">B4-14</text>
<text x="205.1" y="229.6">B4-13</text>
<text x="205.1" y="237.2">B4-16</text>
<text x="205.1" y="234.7">B4-15</text>
</g>
<g font-size="1.8" fill="#725600">
<text x="128.7" y="72">AIR_24V</text>
<text x="111.6" y="77.1">RADIATOR_FAN_ON_SIGNAL</text>
<text x="119.4" y="74.5">BRAKE_LIGHT_12V</text>
<text x="118.3" y="82.1">RADIATOR_FAN_24V</text>
<text x="128.9" y="79.6">MC_12V</text>
<text x="105.7" y="87.2">MOTOR_CONTROLLER_ON_SIGNAL</text>
<text x="109.6" y="84.7">RADIATOR_WATER_PUMP_24V</text>
<text x="109.6" y="89.8">RADIATOR_WATER_PUMP_24V</text>
<text x="119.7" y="92.3">PUMP_ON_SIGNAL</text>
<text x="112.2" y="97.4">GLV_MASTER_SWITCH_OUT</text>
<text x="119.9" y="113.9">MASTER_ACC_24V</text>
<text x="125.1" y="119">SAFETY_24V</text>
<text x="98.6" y="124.1">PRESSURE/TEMP_SENSOR_1_PRESSURE</text>
<text x="124.5" y="121.5">HV_BOX_24V</text>
<text x="106.2" y="129.1">PRESSURE/TEMP_SENSOR_1_5V</text>
<text x="126.6" y="131.7">BSPD_24V</text>
<text x="127.9" y="126.6">ECU_24V</text>
<text x="103.7" y="134.2">PRESSURE/TEMP_SENSOR_1_TEMP</text>
<text x="119.9" y="136.8">DATALOGGER_24V</text>
<text x="98.6" y="139.3">PRESSURE/TEMP_SENSOR_2_PRESSURE</text>
<text x="126.8" y="141.8">DASH_24V</text>
<text x="103.7" y="149.5">PRESSURE/TEMP_SENSOR_2_TEMP</text>
<text x="106.2" y="144.4">PRESSURE/TEMP_SENSOR_2_5V</text>
<text x="121.5" y="146.9">SLAVE_ACC_24V</text>
<text x="98.6" y="154.5">PRESSURE/TEMP_SENSOR_3_PRESSURE</text>
<text x="121.4" y="159.6">BSPD_TEST_12V</text>
<text x="103.7" y="167.2">PRESSURE/TEMP_SENSOR_3_TEMP</text>
<text x="106.2" y="162.2">PRESSURE/TEMP_SENSOR_3_5V</text>
<text x="122.3" y="172.3">BSPD_TRIGGER</text>
<text x="119.1" y="177.4">BRAKE_LIGHT_GND</text>
<text x="122.2" y="182.5">POWER_SIGNAL</text>
<text x="118.9" y="187.6">ECU_BRAKE_INPUT</text>
</g>
<g font-size="1.8" fill="#0f0f0f">
<text x="186" y="70.8">AIR_24V</text>
<text x="169" y="75.9">RADIATOR_FAN_ON_SIGNAL 6</text>
<text x="176.8" y="73.3">BRAKE_LIGHT_12V</text>
<text x="166.9" y="83.5">RADIATOR_WATER_PUMP_24V 9</text>
<text x="175.6" y="80.9">RADIATOR_FAN_24V</text>
<text x="186.3" y="78.4">MC_12V</text>
<text x="163.1" y="86">MOTOR_CONTROLLER_ON_SIGNAL 10</text>
<text x="166.9" y="88.6">RADIATOR_WATER_PUMP_24V 11</text>
<text x="169.6" y="93.6">GLV_MASTER_SWITCH_OUT13</text>
<text x="177" y="91.1">PUMP_ON_SIGNAL 12</text>
<text x="177.3" y="112.7">MASTER_ACC_24V</text>
<text x="180.8" y="110.1">SPARE_2_24V</text>
<text x="180.8" y="115.2">SPARE_1_24V</text>
<text x="182.4" y="117.8">SAFETY_24V</text>
<text x="156" y="122.8">PRESSURE/TEMP_SENSOR_1_PRESSURE</text>
<text x="181.8" y="120.3">HV_BOX_24V</text>
<text x="185.2" y="125.4">ECU_24V</text>
<text x="163.5" y="127.9">PRESSURE/TEMP_SENSOR_1_5V</text>
<text x="184" y="130.5">BSPD_24V</text>
<text x="161" y="133">PRESSURE/TEMP_SENSOR_1_TEMP</text>
<text x="177.3" y="135.5">DATALOGGER_24V 11</text>
<text x="156" y="138.1">PRESSURE/TEMP_SENSOR_2_PRESSURE</text>
<text x="163.5" y="143.2">PRESSURE/TEMP_SENSOR_2_5V</text>
<text x="184.1" y="140.6">DASH_24V 13</text>
<text x="161" y="148.2">PRESSURE/TEMP_SENSOR_2_TEMP</text>
<text x="178.8" y="145.7">SLAVE_ACC_24V 15</text>
<text x="156" y="153.3">PRESSURE/TEMP_SENSOR_3_PRESSURE</text>
<text x="184.8" y="155.9">FET_HIGH</text>
<text x="163.5" y="160.9">PRESSURE/TEMP_SENSOR_3_5V</text>
<text x="178.7" y="158.4">BSPD_TEST_12V</text>
<text x="161" y="166">PRESSURE/TEMP_SENSOR_3_TEMP</text>
<text x="178.1" y="163.5">DASH_PDOC_LED</text>
<text x="178.2" y="168.6">DASH_BSPD_LED</text>
<text x="179.7" y="171.1">BSPD_TRIGGER</text>
<text x="179.9" y="173.6">DASH_IMD_LED</text>
<text x="176.4" y="176.2">BRAKE_LIGHT_GND 10</text>
<text x="179.4" y="178.7">DASH_AMS_LED 11</text>
<text x="176.8" y="183.8">SHOULDER_RESET 13</text>
<text x="179.5" y="181.3">POWER_SIGNAL 12</text>
<text x="167.5" y="191.4">DISCHARGE_ENABLE_SIGNAL 16</text>
<text x="176.2" y="186.3">ECU_BRAKE_INPUT 14</text>
<text x="177.2" y="188.9">DRIVER_RESET_IN 15</text>
<text x="172.1" y="203.5">MASTER_ACC_PDOC_OK 3</text>
<text x="176.6" y="200.9">HV_BOX_PDOC_OK</text>
<text x="178.4" y="198.4">HV_BOX_IMD_OK</text>
<text x="173.6" y="206">SLAVE_ACC_PDOC_OK 4</text>
<text x="186.2" y="208.6">ECU_OK</text>
<text x="169.6" y="213.6">CRASH_SENSOR_MONITOR</text>
<text x="176.5" y="211.1">MC_OK_INDICATOR</text>
<text x="175.5" y="218.7">DASH_E-STOP_OUT</text>
<text x="177.7" y="216.2">LEFT_ESTOP_OUT 8</text>
<text x="184.1" y="221.3">BOTS_OUT 10</text>
<text x="169.9" y="223.8">MASTER_ACC_HV_INT_OUT 11</text>
<text x="171.5" y="226.3">SLAVE_ACC_HV_INT_OUT 12</text>
<text x="183.1" y="231.4">AIR_POWER 14</text>
<text x="185.7" y="228.9">TSMS_IN 13</text>
</g>
</svg>
